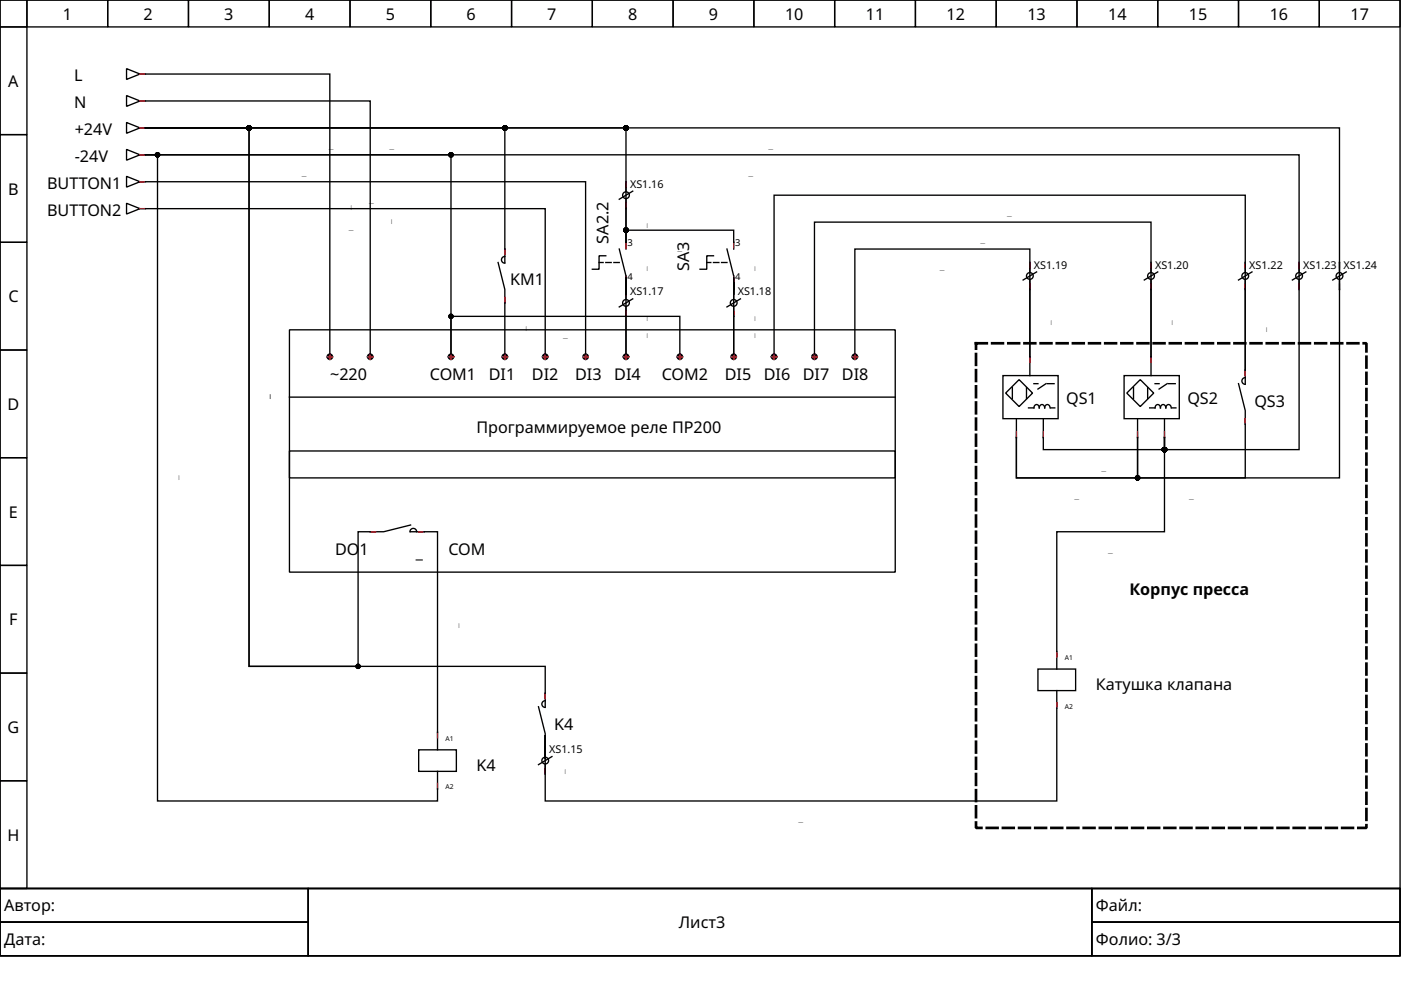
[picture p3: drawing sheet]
<svg xmlns="http://www.w3.org/2000/svg" width="297mm" height="210mm" viewBox="0 0 297 210" stroke-linecap="round" stroke-linejoin="round" font-family="sans-serif">
<g fill="none" stroke="#000" stroke-width=".29">
<path d="M0 0h296.8v188.4h-296.8zM0 0h5.7v5.7h-5.7zM5.7 0h17.1v5.7h-17.1zM22.8 0h17.2v5.7h-17.2zM40 0h17.1v5.7h-17.1zM57.1 0h17.1v5.7h-17.1zM74.2 0h17.1v5.7h-17.1zM91.3 0h17.2v5.7h-17.2zM108.5 0h17.1v5.7h-17.1zM125.6 0h17.1v5.7h-17.1zM142.7 0h17.1v5.7h-17.1zM159.8 0h17.2v5.7h-17.2z"/>
<path d="M177 0h17.1v5.7h-17.1zM194.1 0h17.1v5.7h-17.1zM211.2 0h17.1v5.7h-17.1zM228.3 0h17.2v5.7h-17.2zM245.5 0h17.1v5.7h-17.1zM262.6 0h17.1v5.7h-17.1zM279.7 0h17.1v5.7h-17.1zM0 5.7h5.7v22.8h-5.7zM26.8 14.6l2.9 1.1-2.9 1.1zM29.7 15.7h.8M30.8 15.7h39.1v59.4M0 28.5h5.7v22.9h-5.7z"/>
<path d="M26.8 20.3l2.9 1.1-2.9 1.1zM26.8 26l2.9 1.1-2.9 1.2zM26.8 37.4l2.9 1.1-2.9 1.2zM26.8 31.7l2.9 1.1-2.9 1.2zM29.7 21.4h.8M29.7 27.1h.8M29.7 38.5h.8M29.7 32.8h.8M30.8 27.1h22v114.2h23.1v-28.6h5.4l5.8-1.4M30.8 32.8h64.8v42.3v-8h48.5v8M30.8 21.4h47.7v53.7M30.8 27.1h76.2v28.6"/>
<path d="M30.8 38.5h93.4v36.6M30.8 27.1h101.9v24.3M30.8 27.1h253.2v74.2h-68.5v-8.5M30.8 32.8h244.6v62.5h-28.5v-2.5M30.8 32.8h2.6v137h59.4v-2.5M30.8 27.1h22v114.2h62.8v8.5M132.7 38.5v2M0 51.4h5.7v22.8h-5.7zM26.8 43.1l2.9 1.1-2.9 1.2zM29.7 44.2h.8M30.8 44.2h84.8v30.9M105.6 55.7l1.4 5.7v13.7"/>
<path d="M107 54.4a.71 .71 0 0 0-.7 .7 .71 .71 0 0 0 .7 .7M128.4 54.2h-1.4v2.9h-1.4M131.3 52.8l1.4 5.7v1.4M132.7 59.9v15.2v-10M132.7 59.9v2.6v-3.7v4.6M132.7 51.4v-2.6h22.9v4M132.7 42.2v9.2M132.7 51.4v1.4M134.1 40.5l-2.8 1.7M151.3 54.2h-1.5v2.9h-1.4M154.1 52.8l1.5 5.7v1.4M155.6 59.9v2.6v-3.7v4.6"/>
<path d="M155.6 59.9v15.2v-10M218.3 59.4v16.2M218.3 55.7v2M219.8 57.7l-2.9 1.7M244 59.4v16.2M244 55.7v2M245.5 57.7l-2.9 1.7M264 59.4v19.1M264 55.7v2M265.4 57.7l-2.8 1.7M275.4 55.7v2M275.4 59.4v2"/>
<path d="M276.9 57.7l-2.9 1.7M284 55.7v2M284 59.4v2M285.4 57.7l-2.8 1.7M0 74.2h5.7v22.8h-5.7zM61.4 69.9h128.4v31.4h-128.4zM134.1 63.4l-2.8 1.7M157 63.4l-2.9 1.7M164.1 75.1v-33.7h99.9v37.1M172.7 75.1v-28h71.3v28.5M181.2 75.1v-22.3h37.1v22.8M212.6 79.6h11.7v9.2h-11.7z"/>
<path d="M218.3 75.6v4M238.3 79.6h11.7v9.2h-11.7zM244 75.6v4M264 78.5v2.8M0 97h5.7v22.9h-5.7zM61.4 95.6h128.4v25.7h-128.4zM61.4 84.2h128.4M213.2 83.3l2.9-2.8 2.8 2.8-2.8 2.9zM214.6 82.2v2.3M215.5 88.8v4M215.5 92.8v8.5h25.7v-8.5M217.6 82.2v2.3"/>
<path d="M218.1 86.5h1.1a.59 .59 0 0 1 .6-.7 .59 .59 0 0 1 .5 .7 .59 .59 0 0 1 .6-.7 .59 .59 0 0 1 .6 .7 .59 .59 0 0 1 .6-.7 .59 .59 0 0 1 .5 .7M219.2 81.3h.9M221.2 88.8v6.5h25.7v-2.5M221.8 81.3l-1.7 1.2M222.1 81.3h1.4M222.8 86.5h.8M238.9 83.3l2.9-2.8 2.8 2.8-2.8 2.9zM240.3 82.2v2.3M241.2 88.8v4M243.3 82.2v2.3M243.8 86.5h1.1a.59 .59 0 0 1 .6-.7 .59 .59 0 0 1 .5 .7 .59 .59 0 0 1 .6-.7 .59 .59 0 0 1 .6 .7 .59 .59 0 0 1 .5-.7 .59 .59 0 0 1 .6 .7M244.9 81.3h.9"/>
<path d="M246.9 92.8v19.9h-22.8v25.4M246.9 88.8v4M247.5 81.3l-1.7 1.2M247.7 81.3h1.5M248.5 86.5h.8M262.6 81.3l1.4 5.8v14.2h-22.8v-8.5M264 80.1a.71 .71 0 0 0-.7 .7 .71 .71 0 0 0 .7 .7M0 119.9h5.7v22.8h-5.7zM86.9 112.7a.71 .71 0 0 1 .7-.7 .71 .71 0 0 1 .7 .7M87.1 112.7h5.7v42.6M224.1 138.4v3.5M0 142.7h5.7v22.8h-5.7z"/>
<path d="M88.8 159h8v4.5h-8zM92.8 155.6v3.4M114.2 149.8l1.4 5.8v2.8M115.6 155.8v5.2zM115.6 148.6a.71 .71 0 0 0-.7 .7 .71 .71 0 0 0 .7 .7M115.6 158.4v2M220.1 141.9h8v4.5h-8zM224.1 150.1v19.7h-108.5v-11.4M224.1 146.4v3.4M0 165.5h5.7v22.9h-5.7zM92.8 163.5v3.5M115.6 162.1v2"/>
<path d="M117 160.4l-2.8 1.7M0 188.4h296.8v14.3h-296.8zM0 188.4h65.4v7.1h-65.4zM0 195.5h65.4v7.2h-65.4zM65.4 188.4h166.1v14.3h-166.1zM231.5 188.4h65.3v7.1h-65.3zM231.5 195.5h65.3v7.2h-65.3z"/>
<circle cx="132.7" cy="41.4" r=".71"/>
<circle cx="218.3" cy="58.5" r=".71"/>
<circle cx="244" cy="58.5" r=".71"/>
<circle cx="264" cy="58.5" r=".71"/>
<circle cx="275.4" cy="58.5" r=".71"/>
<circle cx="284" cy="58.5" r=".71"/>
<circle cx="132.7" cy="64.2" r=".71"/>
<circle cx="155.6" cy="64.2" r=".71"/>
<circle cx="115.6" cy="161.3" r=".71"/>
</g>
<path d="M206.9 72.8h82.8v102.7h-82.8z" fill="none" stroke="#000" stroke-width=".57" stroke-dasharray="2.3 1.1"/>
<g fill="#000" stroke="#000" stroke-width=".29">
<circle cx="33.4" cy="32.8" r=".43"/>
<circle cx="52.8" cy="27.1" r=".43"/>
<circle cx="95.6" cy="32.8" r=".43"/>
<circle cx="107" cy="27.1" r=".43"/>
<circle cx="132.7" cy="27.1" r=".43"/>
<circle cx="132.7" cy="48.8" r=".43"/>
<circle cx="69.9" cy="75.6" r=".57"/>
<circle cx="78.5" cy="75.6" r=".57"/>
<circle cx="95.6" cy="75.6" r=".57"/>
<circle cx="95.6" cy="67.1" r=".43"/>
<circle cx="107" cy="75.6" r=".57"/>
<circle cx="115.6" cy="75.6" r=".57"/>
<circle cx="124.2" cy="75.6" r=".57"/>
<circle cx="132.7" cy="75.6" r=".57"/>
<circle cx="144.1" cy="75.6" r=".57"/>
<circle cx="155.6" cy="75.6" r=".57"/>
<circle cx="164.1" cy="75.6" r=".57"/>
<circle cx="172.7" cy="75.6" r=".57"/>
<circle cx="181.2" cy="75.6" r=".57"/>
<circle cx="246.9" cy="95.3" r=".43"/>
<circle cx="241.2" cy="101.3" r=".43"/>
<circle cx="75.9" cy="141.3" r=".43"/>
</g>
<g fill="none" stroke="#f00" stroke-width=".29">
<path d="M29.7 15.7h1.1M29.7 21.4h1.1M29.7 27.1h1.1M29.7 38.5h1.1M29.7 32.8h1.1M132.7 38.5v1.2M29.7 44.2h1.1M107 52.8v1.1M132.7 43.1v1.1M132.7 51.4v1.1M132.7 58.8v1.1M155.6 51.4v1.1"/>
<path d="M155.6 58.8v1.1M218.3 55.7v1.1M244 55.7v1.1M264 55.7v1.1M275.4 55.7v1.1M284 55.7v1.1M69.4 75.6h1.1M69.9 75.1v1.1M77.9 75.6h1.2M78.5 75.1v1.1M95 75.6h1.2M95.6 75.1v1.1"/>
<path d="M106.5 75.6h1.1M107 63.1v1.1M107 75.1v1.1M115 75.6h1.2M115.6 75.1v1.1M123.6 75.6h1.1M124.2 75.1v1.1M132.2 75.6h1.1M132.7 61.4v1.1M132.7 65.9v1.2M132.7 75.1v1.1M143.6 75.6h1.1"/>
<path d="M144.1 75.1v1.1M155 75.6h1.1M155.6 61.4v1.1M155.6 65.9v1.2M155.6 75.1v1.1M163.5 75.6h1.2M164.1 75.1v1.1M172.1 75.6h1.2M172.7 75.1v1.1M180.7 75.6h1.1M181.2 75.1v1.1M218.3 60.2v1.2"/>
<path d="M218.3 75.6v1.2M244 60.2v1.2M244 75.6v1.2M264 60.2v1.2M264 78.5v1.1M275.4 60.2v1.2M284 60.2v1.2M215.5 91.6v1.2M221.2 91.6v1.2M241.2 91.6v1.2M246.9 91.6v1.2M264 88.8v1.1"/>
<path d="M78.5 112.7h1.1M88.8 112.7h1.1M224.1 138.1v1.2M92.8 155.3v1.1M115.6 147v1.1M115.6 157.3v2.3M224.1 149v1.1M92.8 166.1v1.2M115.6 163v1.1"/>
</g>
<g fill="none" stroke="#00f" stroke-width=".29">
<path d="M30.8 15.7h.1M30.8 21.4h.1M30.8 27.1h.1M30.8 32.8h.1M30.8 38.5h.1M132.7 38.5h.1M30.8 44.2h.1M107 52.8h.1M132.7 44.2h.1M132.7 51.4h.1M132.7 59.9h.1M155.6 51.4h.1"/>
<path d="M155.6 59.9h.1M218.3 55.7h.1M244 55.7h.1M264 55.7h.1M275.4 55.7h.1M284 55.7h.1M69.4 75.6h.1M69.9 75.1h.1M69.9 76.2h.1M70.5 75.6h.1M77.9 75.6h.1M78.5 75.1h.1"/>
<path d="M78.5 76.2h.1M79.1 75.6h.1M95 75.6h.1M95.6 75.1h.1M95.6 76.2h.1M96.2 75.6h.1M106.5 75.6h.1M107 64.2h.1M107 75.1h.1M107 76.2h.1M107.6 75.6h.1M115 75.6h.1"/>
<path d="M115.6 75.1h.1M115.6 76.2h.1M116.2 75.6h.1M123.6 75.6h.1M124.2 75.1h.1M124.2 76.2h.1M124.7 75.6h.1M132.2 75.6h.1M132.7 61.4h.1M132.7 67.1h.1M132.7 75.1h.1M132.7 76.2h.1"/>
<path d="M133.3 75.6h.1M143.6 75.6h.1M144.1 75.1h.1M144.1 76.2h.1M144.7 75.6h.1M155 75.6h.1M155.6 61.4h.1M155.6 67.1h.1M155.6 75.1h.1M155.6 76.2h.1M156.1 75.6h.1M163.5 75.6h.1"/>
<path d="M164.1 75.1h.1M164.1 76.2h.1M164.7 75.6h.1M172.1 75.6h.1M172.7 75.1h.1M172.7 76.2h.1M173.3 75.6h.1M180.7 75.6h.1M181.2 75.1h.1M181.2 76.2h.1M181.8 75.6h.1M218.3 61.4h.1"/>
<path d="M218.3 75.6h.1M244 61.4h.1M244 75.6h.1M264 61.4h.1M264 78.5h.1M275.4 61.4h.1M284 61.4h.1M215.5 92.8h.1M221.2 92.8h.1M241.2 92.8h.1M246.9 92.8h.1M264 89.9h.1"/>
<path d="M78.5 112.7h.1M89.9 112.7h.1M224.1 138.1h.1M92.8 155.3h.1M115.6 147h.1M115.6 158.4h.1M224.1 150.1h.1M92.8 167.3h.1M115.6 164.1h.1"/>
</g>
<path d="M131.3 55.7h-4.3M154.1 55.7h-4.3" fill="none" stroke="#000" stroke-width=".29" stroke-dasharray="1.1 .6"/>
<g font-size="3.4">
<text x="13.3" y="4.1">1</text>
<text x="30.4" y="4.1">2</text>
<text x="47.5" y="4.1">3</text>
<text x="64.7" y="4.1">4</text>
<text x="81.8" y="4.1">5</text>
<text x="98.9" y="4.1">6</text>
<text x="116" y="4.1">7</text>
<text x="133.2" y="4.1">8</text>
<text x="150.3" y="4.1">9</text>
<text x="166.4" y="4.1">10</text>
<text x="183.6" y="4.1">11</text>
<text x="200.7" y="4.1">12</text>
<text x="217.8" y="4.1">13</text>
<text x="234.9" y="4.1">14</text>
<text x="252.1" y="4.1">15</text>
<text x="269.2" y="4.1">16</text>
<text x="286.3" y="4.1">17</text>
<text x="15.7" y="17.3">L</text>
<text x="1.8" y="18.4">A</text>
<text x="15.7" y="23">N</text>
<text x="15.8" y="28.7">+24V</text>
<text x="15.8" y="34.4">-24V</text>
<text x="1.7" y="41.2">B</text>
<text x="10" y="40.1">BUTTON1</text>
<text x="10" y="45.8">BUTTON2</text>
<text x="129" y="51.7" transform="rotate(-90 129 51.7)">SA2.2</text>
<text x="146.1" y="57.4" transform="rotate(-90 146.1 57.4)">SA3</text>
<text x="1.8" y="64.1">C</text>
<text x="108.2" y="60.5">KM1</text>
<text x="70" y="80.5">~220</text>
<text x="91.1" y="80.5">COM1</text>
<text x="103.6" y="80.5">DI1</text>
<text x="112.8" y="80.5">DI2</text>
<text x="122" y="80.5">DI3</text>
<text x="130.2" y="80.5">DI4</text>
<text x="140.3" y="80.5">COM2</text>
<text x="153.7" y="80.5">DI5</text>
<text x="161.9" y="80.5">DI6</text>
<text x="170.2" y="80.5">DI7</text>
<text x="178.5" y="80.5">DI8</text>
<text x="1.6" y="86.9">D</text>
<text x="226.1" y="85.6">QS1</text>
<text x="251.7" y="85.6">QS2</text>
<text x="265.9" y="86.3">QS3</text>
<text x="101" y="91.9">Программируемое реле ПР200</text>
<text x="1.9" y="109.7">E</text>
<text x="71.1" y="117.6">DO</text>
<text x="76.2" y="117.6">1</text>
<text x="88.2" y="118.4">_</text>
<text x="95.1" y="117.6">COM</text>
<text x="239.5" y="126.2">Корпус пресса</text>
<text x="2" y="132.6">F</text>
<text x="232.3" y="146.4">Катушка клапана</text>
<text x="1.6" y="155.4">G</text>
<text x="117.5" y="154.8">K4</text>
<text x="101" y="163.5">K4</text>
<text x="1.6" y="178.2">H</text>
<text x=".9" y="193.2">Автор:</text>
<text x="143.9" y="196.8">Лист3</text>
<text x="232.4" y="193.2">Файл:</text>
<text x=".9" y="200.4">Дата:</text>
<text x="232.4" y="200.4">Фолио: 3/3</text>
</g>
<g font-size="2.6">
<text x="69.7" y="31.4">_</text>
<text x="82.6" y="31.4">_</text>
<text x="163" y="31.4">_</text>
<text x="64" y="37.1">_</text>
<text x="158.7" y="37.1">_</text>
<text x="74.2" y="44.6" transform="rotate(-90 74.2 44.6)">_</text>
<text x="78.3" y="42.8">_</text>
<text x="82.8" y="47.5" transform="rotate(-90 82.8 47.5)">_</text>
<text x="213.6" y="45.7">_</text>
<text x="74" y="48.5">_</text>
<text x="137" y="48.3" transform="rotate(-90 137 48.3)">_</text>
<text x="143.6" y="53.1">_</text>
<text x="207.9" y="51.4">_</text>
<text x="137" y="57.4" transform="rotate(-90 137 57.4)">_</text>
<text x="159.8" y="57.4" transform="rotate(-90 159.8 57.4)">_</text>
<text x="199.3" y="57.1">_</text>
<text x="111.3" y="70.1" transform="rotate(-90 111.3 70.1)">_</text>
<text x="119.4" y="71.4">_</text>
<text x="137" y="71.6" transform="rotate(-90 137 71.6)">_</text>
<text x="137" y="68" transform="rotate(-90 137 68)">_</text>
<text x="159.8" y="71.6" transform="rotate(-90 159.8 71.6)">_</text>
<text x="159.8" y="68" transform="rotate(-90 159.8 68)">_</text>
<text x="222.6" y="69" transform="rotate(-90 222.6 69)">_</text>
<text x="248.3" y="69" transform="rotate(-90 248.3 69)">_</text>
<text x="268.3" y="70.4" transform="rotate(-90 268.3 70.4)">_</text>
<text x="57.1" y="84.7" transform="rotate(-90 57.1 84.7)">_</text>
<text x="37.7" y="101.8" transform="rotate(-90 37.7 101.8)">_</text>
<text x="233.5" y="99.6">_</text>
<text x="227.8" y="105.6">_</text>
<text x="252.1" y="105.6">_</text>
<text x="235" y="117">_</text>
<text x="97" y="133.2" transform="rotate(-90 97 133.2)">_</text>
<text x="119.6" y="164.1" transform="rotate(-90 119.6 164.1)">_</text>
<text x="169.3" y="174.1">_</text>
</g>
<g font-size="2.3">
<text x="133.6" y="39.8">XS1.16</text>
<text x="219.2" y="56.9">XS1.19</text>
<text x="244.9" y="56.9">XS1.20</text>
<text x="264.9" y="56.9">XS1.22</text>
<text x="276.3" y="56.9">XS1.23</text>
<text x="284.9" y="56.9">XS1.24</text>
<text x="133.6" y="62.7">XS1.17</text>
<text x="156.4" y="62.7">XS1.18</text>
<text x="116.5" y="159.7">XS1.15</text>
</g>
<g font-size="2">
<text x="133" y="52.2">3</text>
<text x="155.8" y="52.2">3</text>
<text x="133" y="59.4">4</text>
<text x="155.8" y="59.4">4</text>
</g>
<g font-size="1.4">
<text x="225.8" y="140">A1</text>
<text x="225.8" y="150.2">A2</text>
<text x="94.5" y="157.1">A1</text>
<text x="94.5" y="167.4">A2</text>
</g>
</svg>
